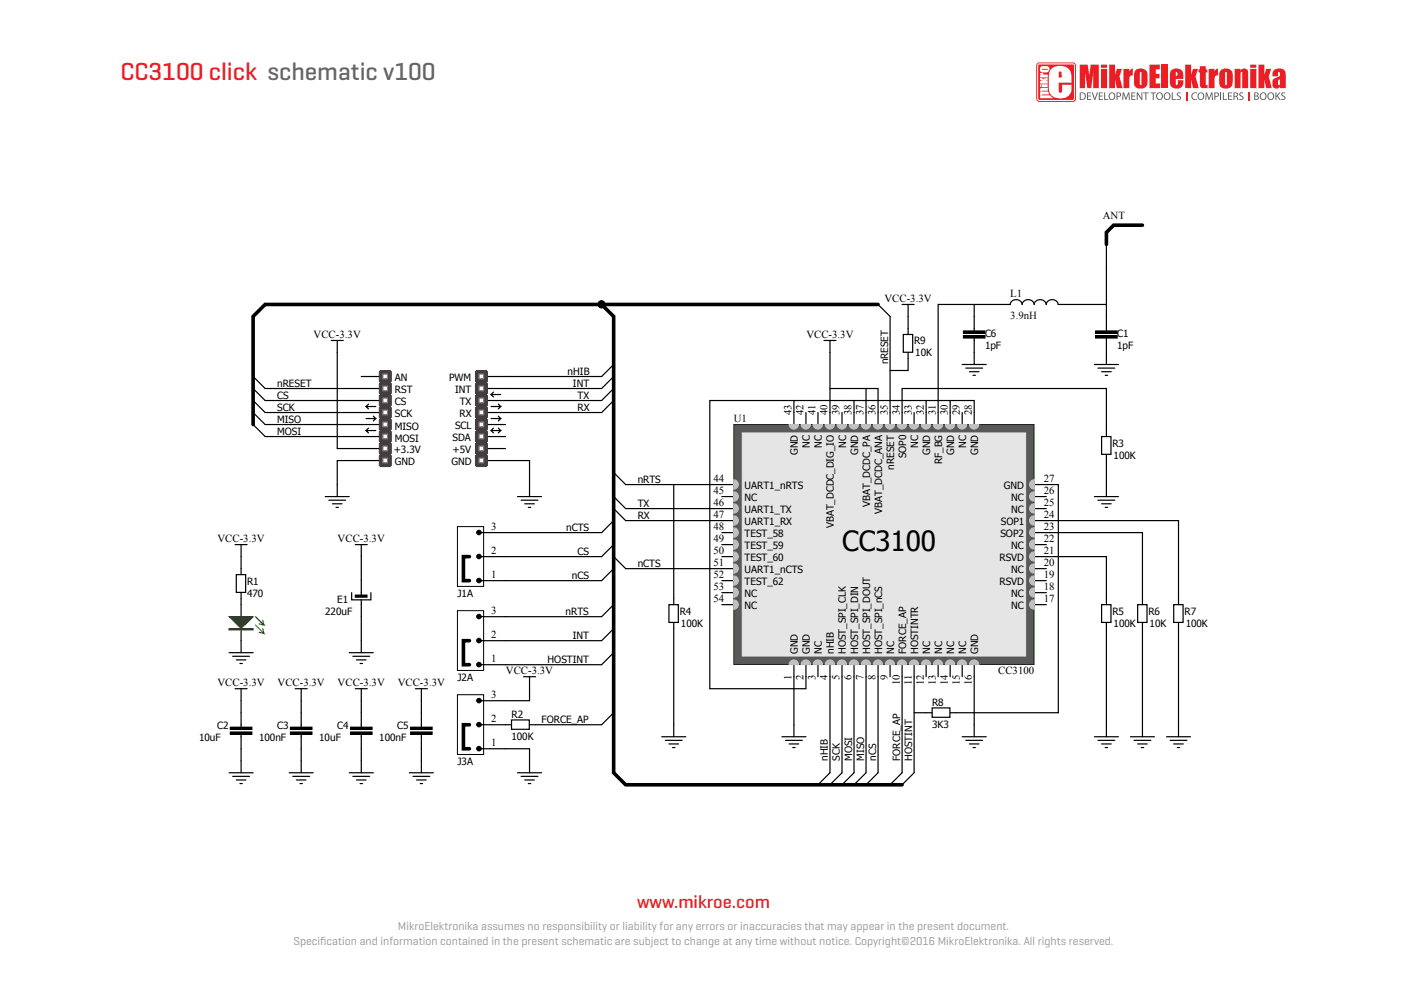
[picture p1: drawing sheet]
<svg xmlns="http://www.w3.org/2000/svg" width="297mm" height="210mm" viewBox="0 0 297 210" stroke-linecap="round" stroke-linejoin="round" font-family="sans-serif">
<!-- layer: Layer 1 -->
<g fill="#ed1d24">
<path d="M218.9 13.4l.5-.2h7a.69 .69 0 0 1 .7 .7v6.9a.69 .69 0 0 1-.7 .7h-7a.69 .69 0 0 1-.7-.7v-6.9z"/>
<path d="M227.9 13.6h1.7l.3 2.4 .3-2.4h1.7v5h-1.1v-3.3l-.5 3.3h-.8l-.4-3.3v3.3h-1.2z"/>
<path d="M234.1 13.6h1.3v2.1l.4-1.2h1l-.5 1.7 .7 2.4h-1.2l-.4-1.8v1.8h-1.3z"/>
<path d="M237.1 14.5h1.3l-.1 .6 .4-.5 .4-.1v1.4l-.5 .1-.2 .3v2.3h-1.3z"/>
<path d="M242.7 13.6h2.1v1h-.8v1h.8v.9h-.8v1.1h.9v1h-2.2z"/>
<path d="M245.2 13.6h1.3v5h-1.3z"/>
<path d="M250.2 13.6h1.2v2.1l.4-1.2h1.1l-.5 1.7 .6 2.4h-1.2l-.4-1.8v1.8h-1.2z"/>
<path d="M253.3 14h1.2v.6h.4v.7h-.4v2.2l.1 .4 .3 .1v.6h-.5a.92 .92 0 0 1-1-.2 .92 .92 0 0 1-.1-1v-2.1h-.3v-.7h.3z"/>
<path d="M255.1 14.5h1.3l-.1 .6 .4-.5 .4-.1v1.4l-.5 .1-.2 .3v2.3h-1.3z"/>
<path d="M260.6 14.5h1.3v.4a.91 .91 0 0 1 1.2-.3 .91 .91 0 0 1 .4 1.2v2.8h-1.3v-3.2l-.1-.2-.2 .2v3.2h-1.3z"/>
<path d="M265.6 13.6h1.3v2.1l.4-1.2h1l-.5 1.7 .7 2.4h-1.2l-.4-1.8v1.8h-1.3z"/>
<path d="M232.4 13.6h1.3v.7h-1.3zM232.4 14.5h1.3v4.1h-1.3z"/>
<path d="M239.7 14.8a1.46 1.46 0 0 1 1.7-.3 1.46 1.46 0 0 1 .8 1.5v1a1.46 1.46 0 0 1-1.1 1.7 1.46 1.46 0 0 1-1.7-1v-2zM240.7 15.2l-.1 2.3 .2 .5 .2-.2v-2.1l-.1-.4z"/>
<path d="M247.4 14.8a1.5 1.5 0 0 1 1.6-.2 1.5 1.5 0 0 1 .8 1.5v.6h-1.6v1.2h.4v-1h1.2a1.45 1.45 0 0 1-1.3 1.8 1.45 1.45 0 0 1-1.6-1.6l.1-1.8zM248.3 15.2l-.1 .8h.3v-.7z"/>
<path d="M257.7 14.8a1.46 1.46 0 0 1 1.7-.3 1.46 1.46 0 0 1 .8 1.5v1a1.46 1.46 0 0 1-1.1 1.7 1.46 1.46 0 0 1-1.7-1v-2zM258.7 15.2l-.1 2.3 .2 .5 .2-.2v-2.1l-.1-.4z"/>
<path d="M263.9 13.6h1.3v.7h-1.3zM263.9 14.5h1.3v4.1h-1.3z"/>
<path d="M269 14.8a1.44 1.44 0 0 1 1.5-.3 1.44 1.44 0 0 1 .9 1.2v2.9h-1.2v-.3a.91 .91 0 0 1-1.2 .3 .91 .91 0 0 1-.4-1.2v-.3a2.24 2.24 0 0 1 1.5-1.1l.1-.6-.2-.2-.2 .1v.8h-1.2v-.8zM270 16.8a.86 .86 0 0 0 0 1.2l.2-.2v-1.1z"/>
</g>
<g fill="#fff">
<path d="M219.2 13.4l-.3 .5 .1 7.2 .4 .2 7.3-.1 .2-.4v-7.2l-.5-.2zM219.3 13.6h7.1l.3 .1v7.1l-.1 .2-7.2 .1-.2-.2v-7z"/>
<path d="M219.6 17.8v.6h.2v-.6zM219.5 15.4l.3 .4h-.2v.5h1.6v-.6h-.9l-.1-.3zM220 17.8v.6h1.2v-.6zM219.6 16.4v.5l.5 .2h-.5v.6h1.6v-.6h-.6l.6-.2v-.5l-.9 .2zM219.7 18.6l-.2 .4 .2 .4-.2 .3 .2 .4h-.1v.6h2.8l-.8-.6h-1.7v-.2h1.6l-.2-.6-1.4-.1 1.3-.1v-.5zM219.7 14.1a.74 .74 0 0 0-.1 .9 .74 .74 0 0 0 .9 .3l.8-.1a.74 .74 0 0 0-.2-1.2zM219.9 14.6h1.3l-1.1 .1z"/>
<path d="M222 14.5a2.77 2.77 0 0 1 4 .6l.2 1v1.4h-2.7v1.6l.1 .5a.53 .53 0 0 0 .6-.3 .53 .53 0 0 0 0-.5v-.9h2a2.31 2.31 0 0 1-3 2.8 2.06 2.06 0 0 1-1.8-2.5l.1-2.7zM223.5 15.2v1.2h.6l-.1-1.2-.2-.1z"/>
</g>
<g fill="#ed1d24">
<path d="M250.3 19.5h.4v1.7h-.4z"/>
<path d="M263.4 19.5h.4v1.7h-.4z"/>
</g>
<g fill="#58595b">
<path d="M229.5 19.5h.8v.2h-.6v.5h.6v.1h-.6v.6h.7v.2h-.9z"/>
<path d="M230.5 19.5h.2l.4 1.4 .4-1.4h.3l-.6 1.6h-.2z"/>
<path d="M231.9 19.5h.9v.2h-.7v.5h.6v.1h-.6v.6h.7v.2h-.9z"/>
<path d="M233.1 19.5h.2v1.4h.7v.2h-.9z"/>
<path d="M237 19.5h.3l.4 1.3 .4-1.3h.3l.1 1.6h-.2l-.1-1.4-.5 1.4h-.1l-.4-1.4-.1 1.4h-.2z"/>
<path d="M238.8 19.5h.9v.2h-.7v.5h.6v.1h-.6v.6h.7v.2h-.9z"/>
<path d="M240 19.5h.2l.8 1.3-.1-1.3h.2v1.6h-.2l-.8-1.3v1.3h-.1z"/>
<path d="M241.3 19.5h1.2v.2h-.5v1.4h-.2v-1.4h-.5z"/>
<path d="M242.9 19.5h1.1v.2h-.5v1.4h-.2v-1.4h-.4z"/>
<path d="M247.3 19.5h.2v1.4h.7v.2h-.9z"/>
<path d="M248.5 19.7l.4-.2 .3 .1v.1l-.6 .1v.2l.3 .2a.46 .46 0 0 1 .4 .4 .46 .46 0 0 1-.2 .4h-.7v-.2l.4 .1 .3-.1v-.3l-.3-.1a.45 .45 0 0 1-.3-.7z"/>
<path d="M251.7 19.7l.6-.2 .4 .1-.1 .1a.64 .64 0 0 0-.9 .6 .64 .64 0 0 0 .9 .6l.1 .1a.82 .82 0 0 1-1.1-.2 .82 .82 0 0 1 .1-1.1z"/>
<path d="M254.5 19.5h.3l.4 1.3 .5-1.3h.2l.1 1.6h-.2v-1.4l-.5 1.4h-.2l-.4-1.4-.1 1.4h-.2z"/>
<path d="M257.6 19.5h.2v1.6h-.2z"/>
<path d="M258.1 19.5h.2v1.4h.7v.2h-.9z"/>
<path d="M259.2 19.5h.9v.2h-.7v.5h.6v.1h-.6v.6h.7v.2h-.9z"/>
<path d="M261.6 19.7l.5-.2 .3 .1v.1l-.6 .1v.2l.3 .2a.46 .46 0 0 1 .4 .4 .46 .46 0 0 1-.2 .4h-.7v-.2l.4 .1 .3-.1v-.3l-.3-.1a.45 .45 0 0 1-.4-.7z"/>
<path d="M269.2 19.5h.2v.8l.6-.8h.3l-.6 .7 .6 .9h-.2l-.5-.8-.2 .2v.6h-.2z"/>
<path d="M270.5 19.7l.4-.2 .4 .1-.1 .1-.5 .1v.2l.3 .2a.46 .46 0 0 1 .3 .4 .46 .46 0 0 1-.2 .4h-.7l.1-.2 .3 .1 .3-.1v-.3l-.2-.1a.45 .45 0 0 1-.4-.7z"/>
<path d="M227.9 19.5a.88 .88 0 0 1 1.3 .8 .88 .88 0 0 1-1.3 .8zM228.1 19.7v1.2a.66 .66 0 0 0 .9-.6 .66 .66 0 0 0-.9-.6z"/>
<path d="M234 20.3a.76 .76 0 0 1 1.5 0 .76 .76 0 0 1-1.5 0zM234.3 19.9a.58 .58 0 0 0 0 .8 .58 .58 0 0 0 .8 .1 .58 .58 0 0 0 .1-.9 .58 .58 0 0 0-.9 0z"/>
<path d="M235.7 19.5a.58 .58 0 0 1 .7 .1 .58 .58 0 0 1 .1 .7l-.6 .2v.6h-.2zM235.9 19.7v.6h.4a.32 .32 0 0 0 .2-.3 .32 .32 0 0 0-.2-.3z"/>
<path d="M244 20.3a.76 .76 0 0 1 1.5 0 .76 .76 0 0 1-1.5 0zM244.4 19.9a.58 .58 0 0 0-.1 .8 .58 .58 0 0 0 .8 .1 .58 .58 0 0 0 .1-.9 .58 .58 0 0 0-.8 0z"/>
<path d="M245.6 20.3a.76 .76 0 0 1 1.5 0 .76 .76 0 0 1-1.5 0zM246 19.9a.58 .58 0 0 0-.1 .8 .58 .58 0 0 0 .8 .1 .58 .58 0 0 0 .1-.9 .58 .58 0 0 0-.8 0z"/>
<path d="M252.7 20.3a.8 .8 0 0 1 1.6 0 .8 .8 0 0 1-1.6 0zM253.1 19.9a.58 .58 0 0 0-.1 .8 .58 .58 0 0 0 .9 .1 .58 .58 0 0 0 0-.9 .58 .58 0 0 0-.8 0z"/>
<path d="M256.3 19.5a.58 .58 0 0 1 .8 .1 .58 .58 0 0 1 .1 .7l-.7 .2v.6h-.2zM256.5 19.7v.6h.4a.32 .32 0 0 0 .2-.3 .32 .32 0 0 0-.2-.3z"/>
<path d="M260.4 19.5a.55 .55 0 0 1 .7 0 .55 .55 0 0 1 .1 .7l-.2 .1 .4 .8h-.2l-.2-.6-.2-.1h-.2v.7h-.2zM260.6 19.7v.6l.5-.2v-.3z"/>
<path d="M264.8 19.5a.52 .52 0 0 1 .6 0 .52 .52 0 0 1 .2 .7h-.2a.47 .47 0 0 1 .3 .7 .47 .47 0 0 1-.6 .2h-.3zM265 19.7v.5l.4-.1v-.3zM265 20.3v.6l.5-.1v-.3z"/>
<path d="M265.9 20.3a.76 .76 0 0 1 1.5 0 .76 .76 0 0 1-1.5 0zM266.3 19.9a.58 .58 0 0 0-.1 .8 .58 .58 0 0 0 .8 .1 .58 .58 0 0 0 .1-.9 .58 .58 0 0 0-.8 0z"/>
<path d="M267.5 20.3a.76 .76 0 0 1 1.5 0 .76 .76 0 0 1-1.5 0zM267.9 19.9a.58 .58 0 0 0-.1 .8 .58 .58 0 0 0 .8 .1 .58 .58 0 0 0 .1-.9 .58 .58 0 0 0-.8 0z"/>
</g>
<path d="M167.6 140.3v2.5M170.1 140.3v2.5M172.7 140.3v2.5M175.2 140.3v2.5M177.7 140.3v2.5M180.3 140.3v2.5M182.8 140.3v2.5M185.3 140.3v2.5M187.9 140.3v2.5M190.4 140.3v2.5M193 140.3v2.5M195.5 140.3v2.5" fill="none" stroke="#000" stroke-width=".25"/>
<path d="M154.9 89.6h63.4v50.6h-63.4z" fill="#595959" stroke="#183e00" stroke-width=".21"/>
<g fill="none" stroke="#000" stroke-width=".25">
<path d="M76.3 79.5h3.8M102.9 79.5h3.8M76.3 82h3.8M76.3 84.5h3.8M76.3 87.1h3.8M76.3 89.6h3.8M76.3 92.1h3.8M76.3 94.7h3.8M76.3 97.2h3.8M102.9 82h3.8M102.9 84.5h3.8M102.9 87.1h3.8"/>
<path d="M102.9 89.6h3.8M102.9 92.1h3.8M102.9 94.7h3.8M102.9 97.2h3.8M167.6 87.1v2.5M170.1 87.1v2.5M172.7 87.1v2.5M175.2 87.1v2.5M177.7 87.1v2.5M180.3 87.1v2.5M182.8 87.1v2.5M185.3 87.1v2.5"/>
<path d="M187.9 87.1v2.5M190.4 87.1v2.5M193 87.1v2.5M195.5 87.1v2.5M198 87.1v2.5M200.6 87.1v2.5M203.1 87.1v2.5M205.6 87.1v2.5M152.4 117.5h2.5M152.4 114.9h2.5M152.4 112.4h2.5M152.4 109.9h2.5"/>
<path d="M152.4 107.3h2.5M152.4 104.8h2.5M152.4 102.3h2.5M218.3 117.5h2.6M218.3 114.9h2.6M218.3 112.4h2.6M218.3 109.9h2.6M218.3 107.3h2.6M218.3 104.8h2.6M218.3 102.3h2.6M152.4 127.6h2.5M152.4 125.1h2.5"/>
<path d="M152.4 122.5h2.5M152.4 120h2.5M218.3 127.6h2.6M218.3 125.1h2.6M218.3 122.5h2.6M218.3 120h2.6M198 140.3v2.5M200.6 140.3v2.5M203.1 140.3v2.5M205.6 140.3v2.5"/>
</g>
<path d="M156.7 91.4h59.8v47.1h-59.8z" fill="#e5e5e5" stroke="#e5e5e5" stroke-width=".21"/>
<g fill="#c0c0c0" stroke="#c0c0c0" stroke-width=".21">
<path d="M166.9 139.5l-.3 .8h2a.99 .99 0 0 0-.6-.9 .99 .99 0 0 0-1.1 .1zM167.6 140.3h1z" fill-rule="evenodd"/>
<path d="M169.4 139.5l-.3 .8h2a.99 .99 0 0 0-.6-.9 .99 .99 0 0 0-1.1 .1zM170.1 140.3h1z" fill-rule="evenodd"/>
<path d="M172 139.5l-.4 .8h2a.99 .99 0 0 0-.6-.9 .99 .99 0 0 0-1 .1zM172.6 140.3h1z" fill-rule="evenodd"/>
<path d="M174.5 139.5l-.3 .8h2a.99 .99 0 0 0-.6-.9 .99 .99 0 0 0-1.1 .1zM175.2 140.3h1z" fill-rule="evenodd"/>
<path d="M177 139.5l-.3 .8h2a.99 .99 0 0 0-.6-.9 .99 .99 0 0 0-1.1 .1zM177.7 140.3h1z" fill-rule="evenodd"/>
<path d="M179.6 139.5l-.3 .8h1.9a.99 .99 0 0 0-.6-.9 .99 .99 0 0 0-1 .1zM180.2 140.3h1z" fill-rule="evenodd"/>
<path d="M182.1 139.5l-.3 .8h2a.99 .99 0 0 0-.6-.9 .99 .99 0 0 0-1.1 .1zM182.8 140.3h1z" fill-rule="evenodd"/>
<path d="M184.6 139.5l-.3 .8h2a.99 .99 0 0 0-.6-.9 .99 .99 0 0 0-1.1 .1zM185.3 140.3h1z" fill-rule="evenodd"/>
<path d="M187.2 139.5l-.3 .8h1.9a.99 .99 0 0 0-.5-.9 .99 .99 0 0 0-1.1 .1zM187.9 140.3h.9z" fill-rule="evenodd"/>
<path d="M189.7 139.5l-.3 .8h2a.99 .99 0 0 0-.6-.9 .99 .99 0 0 0-1.1 .1zM190.4 140.3h1z" fill-rule="evenodd"/>
<path d="M192.2 139.5l-.3 .8h2a.99 .99 0 0 0-.6-.9 .99 .99 0 0 0-1.1 .1zM192.9 140.3h1z" fill-rule="evenodd"/>
<path d="M194.8 139.5l-.3 .8h2a.99 .99 0 0 0-.6-.9 .99 .99 0 0 0-1.1 .1zM195.5 140.3h1z" fill-rule="evenodd"/>
<path d="M197.3 139.5l-.3 .8h2a.99 .99 0 0 0-.6-.9 .99 .99 0 0 0-1.1 .1zM198 140.3h1z" fill-rule="evenodd"/>
<path d="M199.9 139.5l-.3 .8h1.9a.99 .99 0 0 0-.6-.9 .99 .99 0 0 0-1 .1zM200.5 140.3h1z" fill-rule="evenodd"/>
<path d="M202.4 139.5l-.3 .8h2a.99 .99 0 0 0-.6-.9 .99 .99 0 0 0-1.1 .1zM203.1 140.3h1z" fill-rule="evenodd"/>
<path d="M204.9 139.5l-.3 .8h2a.99 .99 0 0 0-.6-.9 .99 .99 0 0 0-1.1 .1zM205.6 140.3h1z" fill-rule="evenodd"/>
<path d="M217.6 126.9a.99 .99 0 0 0-.2 1.1 .99 .99 0 0 0 .9 .6v-2zM218.3 126.6v1z" fill-rule="evenodd"/>
<path d="M217.6 124.3a.99 .99 0 0 0-.2 1.1 .99 .99 0 0 0 .9 .6v-1.9zM218.3 124.1v1z" fill-rule="evenodd"/>
<path d="M184.3 89.6a.99 .99 0 0 0 1 1 .99 .99 0 0 0 1-1zM184.3 89.6h1z" fill-rule="evenodd"/>
<path d="M186.9 89.6a.99 .99 0 0 0 1 1 .99 .99 0 0 0 .9-1zM186.9 89.6h1z" fill-rule="evenodd"/>
<path d="M189.4 89.6a.99 .99 0 0 0 1 1 .99 .99 0 0 0 1-1zM189.4 89.6h1z" fill-rule="evenodd"/>
<path d="M191.9 89.6a.99 .99 0 0 0 1 1 .99 .99 0 0 0 1-1zM191.9 89.6h1z" fill-rule="evenodd"/>
<path d="M194.5 89.6a.99 .99 0 0 0 1 1 .99 .99 0 0 0 1-1zM194.5 89.6h1z" fill-rule="evenodd"/>
<path d="M197 89.6a.99 .99 0 0 0 1 1 .99 .99 0 0 0 1-1zM197 89.6h1z" fill-rule="evenodd"/>
<path d="M199.6 89.6a.99 .99 0 0 0 .9 1 .99 .99 0 0 0 1-1zM199.6 89.6h.9z" fill-rule="evenodd"/>
<path d="M202.1 89.6a.99 .99 0 0 0 1 1 .99 .99 0 0 0 1-1zM202.1 89.6h1z" fill-rule="evenodd"/>
<path d="M204.6 89.6a.99 .99 0 0 0 1 1 .99 .99 0 0 0 1-1zM204.6 89.6h1z" fill-rule="evenodd"/>
<path d="M217.6 101.5a.99 .99 0 0 0-.2 1.1 .99 .99 0 0 0 .9 .6v-1.9zM218.3 101.3v.9z" fill-rule="evenodd"/>
<path d="M217.6 104.1a.99 .99 0 0 0-.2 1.1 .99 .99 0 0 0 .9 .6v-2zM218.3 103.8v1z" fill-rule="evenodd"/>
<path d="M217.6 106.6a.99 .99 0 0 0-.2 1.1 .99 .99 0 0 0 .9 .6v-2zM218.3 106.3v1z" fill-rule="evenodd"/>
<path d="M217.6 109.1a.99 .99 0 0 0-.2 1.1 .99 .99 0 0 0 .9 .6v-1.9zM218.3 108.9v1z" fill-rule="evenodd"/>
<path d="M217.6 111.7a.99 .99 0 0 0-.2 1.1 .99 .99 0 0 0 .9 .6v-2zM218.3 111.4v1z" fill-rule="evenodd"/>
<path d="M217.6 114.2a.99 .99 0 0 0-.2 1.1 .99 .99 0 0 0 .9 .6v-2zM218.3 113.9v1z" fill-rule="evenodd"/>
<path d="M217.6 116.7a.99 .99 0 0 0-.2 1.1 .99 .99 0 0 0 .9 .6v-1.9zM218.3 116.5v1z" fill-rule="evenodd"/>
<path d="M217.6 119.3a.99 .99 0 0 0-.2 1.1 .99 .99 0 0 0 .9 .6v-2zM218.3 119v1z" fill-rule="evenodd"/>
<path d="M217.6 121.8a.99 .99 0 0 0-.2 1.1 .99 .99 0 0 0 .9 .6v-2zM218.3 121.5v1z" fill-rule="evenodd"/>
<path d="M174.2 89.6a.99 .99 0 0 0 1 1 .99 .99 0 0 0 1-1zM174.2 89.6h1z" fill-rule="evenodd"/>
<path d="M176.7 89.6a.99 .99 0 0 0 1 1 .99 .99 0 0 0 1-1zM176.7 89.6h1z" fill-rule="evenodd"/>
<path d="M179.3 89.6a.99 .99 0 0 0 .9 1 .99 .99 0 0 0 1-1zM179.3 89.6h.9z" fill-rule="evenodd"/>
<path d="M181.8 89.6a.99 .99 0 0 0 1 1 .99 .99 0 0 0 1-1zM181.8 89.6h1z" fill-rule="evenodd"/>
<path d="M171.6 89.6a.99 .99 0 0 0 1 1 .99 .99 0 0 0 1-1zM171.6 89.6h1z" fill-rule="evenodd"/>
<path d="M169.1 89.6a.99 .99 0 0 0 1 1 .99 .99 0 0 0 1-1zM169.1 89.6h1z" fill-rule="evenodd"/>
<path d="M166.6 89.6a.99 .99 0 0 0 1 1 .99 .99 0 0 0 1-1zM166.6 89.6h1z" fill-rule="evenodd"/>
<path d="M154.9 101.3v1.9a.99 .99 0 0 0 1-1 .99 .99 0 0 0-1-.9zM154.9 102.2v1z" fill-rule="evenodd"/>
<path d="M154.9 103.8v2a.99 .99 0 0 0 1-1 .99 .99 0 0 0-1-1zM154.9 104.8v1z" fill-rule="evenodd"/>
<path d="M154.9 126.6v2a.99 .99 0 0 0 1-1 .99 .99 0 0 0-1-1zM154.9 127.6v1z" fill-rule="evenodd"/>
<path d="M154.9 124.1v1.9a.99 .99 0 0 0 1-.9 .99 .99 0 0 0-1-1zM154.9 125.1v.9z" fill-rule="evenodd"/>
<path d="M154.9 121.5v2a.99 .99 0 0 0 1-1 .99 .99 0 0 0-1-1zM154.9 122.5v1z" fill-rule="evenodd"/>
<path d="M154.9 119v2a.99 .99 0 0 0 1-1 .99 .99 0 0 0-1-1zM154.9 120v1z" fill-rule="evenodd"/>
<path d="M154.9 116.5v1.9a.99 .99 0 0 0 1-.9 .99 .99 0 0 0-1-1zM154.9 117.5v.9z" fill-rule="evenodd"/>
<path d="M154.9 113.9v2a.99 .99 0 0 0 1-1 .99 .99 0 0 0-1-1zM154.9 114.9v1z" fill-rule="evenodd"/>
<path d="M154.9 111.4v2a.99 .99 0 0 0 1-1 .99 .99 0 0 0-1-1zM154.9 112.4v1z" fill-rule="evenodd"/>
<path d="M154.9 108.9v1.9a.99 .99 0 0 0 1-.9 .99 .99 0 0 0-1-1zM154.9 109.9v.9z" fill-rule="evenodd"/>
<path d="M154.9 106.3v2a.99 .99 0 0 0 1-1 .99 .99 0 0 0-1-1zM154.9 107.3v1z" fill-rule="evenodd"/>
</g>
<path d="M80.1 78.4l.2-.2h2l.3 .2v2.1l-.3 .2h-2l-.2-.2z" fill-rule="evenodd" fill="#443c3e"/>
<path d="M80.1 78.4l.2-.2h2l.3 .2v2.1l-.3 .2h-2l-.2-.2z" fill="none" stroke="#443c3e" stroke-width=".21"/>
<path d="M80.1 81l.2-.3h2l.3 .3v2l-.3 .3h-2l-.2-.3z" fill-rule="evenodd" fill="#443c3e"/>
<path d="M80.1 81l.2-.3h2l.3 .3v2l-.3 .3h-2l-.2-.3z" fill="none" stroke="#443c3e" stroke-width=".21"/>
<g fill="#fff" stroke="#808080" stroke-width=".25">
<path d="M80.8 79h1v.9h-1z"/>
<path d="M80.8 81.5h1v1h-1z"/>
</g>
<path d="M80.3 83.3h2l.3 .2v2l-.3 .3h-2l-.2-.3v-2z" fill-rule="evenodd" fill="#443c3e"/>
<path d="M80.3 83.3h2l.3 .2v2l-.3 .3h-2l-.2-.3v-2z" fill="none" stroke="#443c3e" stroke-width=".21"/>
<path d="M80.3 85.8h2l.3 .3v2l-.3 .2h-2l-.2-.2v-2z" fill-rule="evenodd" fill="#443c3e"/>
<path d="M80.1 86.1l.2-.3h2l.3 .3v2l-.3 .2h-2l-.2-.2z" fill="none" stroke="#443c3e" stroke-width=".21"/>
<g fill="#fff" stroke="#808080" stroke-width=".25">
<path d="M80.8 84h1v1h-1z"/>
<path d="M80.8 86.6h1v.9h-1z"/>
</g>
<path d="M80.3 88.3h2l.3 .3v2l-.3 .3h-2l-.2-.3v-2z" fill-rule="evenodd" fill="#443c3e"/>
<path d="M80.1 88.6l.2-.3h2l.3 .3v2l-.3 .3h-2l-.2-.3z" fill="none" stroke="#443c3e" stroke-width=".21"/>
<path d="M80.1 91.1l.2-.2h2l.3 .2v2l-.3 .3h-2l-.2-.3z" fill-rule="evenodd" fill="#443c3e"/>
<path d="M80.1 91.1l.2-.2h2l.3 .2v2l-.3 .3h-2l-.2-.3z" fill="none" stroke="#443c3e" stroke-width=".21"/>
<g fill="#fff" stroke="#808080" stroke-width=".25">
<path d="M80.8 89.1h1v1h-1z"/>
<path d="M80.8 91.6h1v1h-1z"/>
</g>
<path d="M80.3 93.4h2l.3 .3v2l-.3 .2h-2l-.2-.2v-2z" fill-rule="evenodd" fill="#443c3e"/>
<path d="M80.3 93.4h2l.3 .3v2l-.3 .2h-2l-.2-.2v-2z" fill="none" stroke="#443c3e" stroke-width=".21"/>
<path d="M80.3 95.9h2l.3 .3v2l-.3 .3h-2l-.2-.3v-2z" fill-rule="evenodd" fill="#443c3e"/>
<path d="M80.1 96.2l.2-.3h2l.3 .3v2l-.3 .3h-2l-.2-.3z" fill="none" stroke="#443c3e" stroke-width=".21"/>
<g fill="#fff" stroke="#808080" stroke-width=".25">
<path d="M80.8 94.2h1v.9h-1z"/>
<path d="M80.8 96.7h1v1h-1z"/>
</g>
<path d="M100.4 78.4l.2-.2h2l.3 .2v2.1l-.3 .2h-2l-.2-.2z" fill-rule="evenodd" fill="#443c3e"/>
<path d="M100.4 78.4l.2-.2h2l.3 .2v2.1l-.3 .2h-2l-.2-.2z" fill="none" stroke="#443c3e" stroke-width=".21"/>
<path d="M100.4 81l.2-.3h2l.3 .3v2l-.3 .3h-2l-.2-.3z" fill-rule="evenodd" fill="#443c3e"/>
<path d="M100.4 81l.2-.3h2l.3 .3v2l-.3 .3h-2l-.2-.3z" fill="none" stroke="#443c3e" stroke-width=".21"/>
<g fill="#fff" stroke="#808080" stroke-width=".25">
<path d="M101.1 79h1v.9h-1z"/>
<path d="M101.1 81.5h1v1h-1z"/>
</g>
<path d="M100.6 83.3h2l.3 .2v2l-.3 .3h-2l-.2-.3v-2z" fill-rule="evenodd" fill="#443c3e"/>
<path d="M100.6 83.3h2l.3 .2v2l-.3 .3h-2l-.2-.3v-2z" fill="none" stroke="#443c3e" stroke-width=".21"/>
<path d="M100.6 85.8h2l.3 .3v2l-.3 .2h-2l-.2-.2v-2z" fill-rule="evenodd" fill="#443c3e"/>
<path d="M100.4 86.1l.2-.3h2l.3 .3v2l-.3 .2h-2l-.2-.2z" fill="none" stroke="#443c3e" stroke-width=".21"/>
<g fill="#fff" stroke="#808080" stroke-width=".25">
<path d="M101.1 84h1v1h-1z"/>
<path d="M101.1 86.6h1v.9h-1z"/>
</g>
<path d="M100.6 88.3h2l.3 .3v2l-.3 .3h-2l-.2-.3v-2z" fill-rule="evenodd" fill="#443c3e"/>
<path d="M100.4 88.6l.2-.3h2l.3 .3v2l-.3 .3h-2l-.2-.3z" fill="none" stroke="#443c3e" stroke-width=".21"/>
<path d="M100.4 91.1l.2-.2h2l.3 .2v2l-.3 .3h-2l-.2-.3z" fill-rule="evenodd" fill="#443c3e"/>
<path d="M100.4 91.1l.2-.2h2l.3 .2v2l-.3 .3h-2l-.2-.3z" fill="none" stroke="#443c3e" stroke-width=".21"/>
<g fill="#fff" stroke="#808080" stroke-width=".25">
<path d="M101.1 89.1h1v1h-1z"/>
<path d="M101.1 91.6h1v1h-1z"/>
</g>
<path d="M100.6 93.4h2l.3 .3v2l-.3 .2h-2l-.2-.2v-2z" fill-rule="evenodd" fill="#443c3e"/>
<path d="M100.6 93.4h2l.3 .3v2l-.3 .2h-2l-.2-.2v-2z" fill="none" stroke="#443c3e" stroke-width=".21"/>
<path d="M100.6 95.9h2l.3 .3v2l-.3 .3h-2l-.2-.3v-2z" fill-rule="evenodd" fill="#443c3e"/>
<path d="M100.4 96.2l.2-.3h2l.3 .3v2l-.3 .3h-2l-.2-.3z" fill="none" stroke="#443c3e" stroke-width=".21"/>
<g fill="#fff" stroke="#808080" stroke-width=".25">
<path d="M101.1 94.2h1v.9h-1z"/>
<path d="M101.1 96.7h1v1h-1z"/>
</g>
<g fill="none" stroke="#000" stroke-width=".25">
<path d="M53.4 79.5l2.6 2.5h20.3M69.9 71.9h2.6M71.2 71.9v22.8h5.1M129.5 79.5l-2.5 2.5h-20.3M129.5 76.9l-2.5 2.6M173.9 71.9h2.6M175.2 71.9v10.1M185.3 64.3l2.6 2.5v20.3M53.4 82l2.6 2.5h20.3M53.4 84.5l2.6 2.6h20.3M53.4 89.6l2.6 2.5h20.3M53.4 87.1l2.6 2.5h20.3"/>
<path d="M76.3 97.2h-5.1v7.6M77.3 88.3h2l-.5 .5M77.8 90.4l-.5 .5M77.8 85.3l-.5 .5M78.8 87.8l.5 .5M79.3 90.9h-2l.5 .5M79.3 85.8h-2l.5 .5M103.7 85.8h2l-.5 .5M103.7 88.3h2l-.5 .5M103.7 90.9h2l-.5 .5M103.7 90.9l.5 .5M104.2 90.4l-.5 .5"/>
<path d="M104.2 82.8l-.5 .5M105.2 85.3l.5 .5M105.2 87.8l.5 .5M105.2 90.4l.5 .5M105.7 83.3h-2l.5 .5M106.7 97.2h5.1v7.6M129.5 99.7l2.6 2.6h20.3M129.5 82l-2.5 2.5h-20.3M129.5 84.5l-2.5 2.6h-20.3M167.6 84.5h-17.8v60.9h20.3v-2.6M167.6 87.1v-2.6h12.7v2.6M175.2 87.1v-5.1h10.1v5.1"/>
<path d="M180.3 84.5h15.2v2.6M182.8 82v5.1M195.5 84.5h5.1v2.6M200.6 84.5h5v2.6M68.7 104.8h5M69.4 105.6h3.6M70.2 106.3h2M70.9 107.1h.5M109.2 104.8h5.1M110 105.6h3.6M110.8 106.3h2M111.5 107.1h.5"/>
<path d="M129.5 107.3l2.6 2.6h20.3M129.5 104.8l2.6 2.5h20.3M129.5 117.5l2.6 2.5h20.3M220.9 102.3h2.5v48.1h-17.8M50.9 127.6v2.6M50.9 132.7v2.5M165.1 155.5h5M165.8 156.3h3.6M166.6 157h2M167.3 157.8h.5M167.6 142.8v12.7M175.2 142.8v20.3l-2.5 2.5"/>
<path d="M177.7 142.8v20.3l-2.5 2.5M180.3 142.8v20.3l-2.6 2.5M182.8 142.8v20.3l-2.5 2.5M185.3 142.8v20.3l-2.5 2.5M190.4 142.8v20.3l-2.5 2.5M193 142.8v20.3l-2.6 2.5M203.1 155.5h5.1M203.9 156.3h3.5M204.6 157h2.1M205.4 157.8h.5M205.6 153v2.5"/>
</g>
<path d="M127 64.3h58.3M53.4 89.6v-22.8l2.6-2.5h71l2.5 2.5v96.3l2.6 2.5h58.3" fill="none" stroke="#000" stroke-width=".76"/>
<circle cx="127" cy="64.2" r=".74" fill="#000" stroke="#000" stroke-width=".21"/>
<path d="M48.4 132.7h5v.2h-5z" fill-rule="evenodd" fill="#00bf00" stroke="#00bf00" stroke-width=".25"/>
<path d="M48.4 130.2h5l-2.5 2.5z" fill="#00bf00"/>
<path d="M48.4 130.2h5l-2.5 2.5zM53.9 131.9l1.8 1.8-1-.3M53.9 130.2l1.8 1.7-1-.2M55.5 132.7l.2 1M55.5 130.9l.2 1" fill="none" stroke="#00bf00" stroke-width=".25"/>
<g fill="none" stroke="#000" stroke-width=".25">
<path d="M233.5 51.6v12.7M106.7 79.5h20.3M190.4 64.3h2.6M190.7 70.6h2v3.7h-2zM191.7 74.4v3.8h-3.8M191.7 64.3v6.3M203.1 76.9h5.1M203.9 77.7h3.5M204.6 78.4h2.1M205.4 79.2h.5M205.6 64.3v5.5M205.6 71.4v5.5"/>
<path d="M215.7 64.3a1.27 1.27 0 0 0-1.2-1.1 1.27 1.27 0 0 0-1.2 1.1h-15.3v22.8M218.3 64.3a1.27 1.27 0 0 0-1.3-1.1 1.27 1.27 0 0 0-1.2 1.1M220.8 64.3a1.27 1.27 0 0 0-1.2-1.1 1.27 1.27 0 0 0-1.3 1.1M223.3 64.3a1.27 1.27 0 0 0-1.2-1.1 1.27 1.27 0 0 0-1.2 1.1M223.4 64.3h10.1v5.5M231 76.9h5.1M231.8 77.7h3.5M232.5 78.4h2.1M233.3 79.2h.5M233.5 71.4v5.5M190.4 87.1v-5.1h43.1v10.1M232.5 92.1h2v3.8h-2z"/>
<path d="M233.5 95.9v8.9M49.6 114.9h2.6M50.9 114.9v6.4M75 114.9h2.5M76.3 114.9v10.9M129.5 114.9l-2.5 2.6h-25.4M129.5 109.9l-2.5 2.5h-25.4M142.2 102.3v25.3M220.9 112.4h20.3v15.2M220.9 109.9h27.9v17.7M220.9 117.5h12.6v10.1M231 104.8h5.1"/>
<path d="M231.8 105.6h3.5M232.5 106.3h2.1M233.3 107.1h.5M48.4 137.8h5M49.1 138.5h3.6M49.9 121.3h2v3.7h-2zM49.9 139.3h2M50.9 125.1v2.5M50.9 135.2v2.6M73.7 137.8h5.1M74.2 125.1v1.5h4.1v-1.5M74.5 138.5h3.5"/>
<path d="M75.2 139.3h2.1M76.3 126.6v11.2M129.5 120l-2.5 2.5h-25.4M129.5 137.8l-2.5 2.5h-25.4M129.5 132.7l-2.5 2.5h-25.4M129.5 127.6l-2.5 2.6h-25.4M141.2 127.6h2v3.8h-2zM142.2 131.4v24.1M232.5 127.6h2v3.8h-2zM233.5 131.4v24.1M240.1 127.6h2v3.8h-2zM241.2 131.4v24.1"/>
<path d="M247.8 127.6h1.9v3.8h-1.9zM248.8 131.4v24.1M49.6 145.4h2.6M50.6 140h.5M50.9 145.4v8.1M50.9 155v8.1M62.3 145.4h2.5M63.6 145.4v8.1M63.6 155v8.1M75 145.4h2.5M76 140h.5M76.3 145.4v8.1"/>
<path d="M76.3 155v8.1M87.7 145.4h2.5M88.9 145.4v8.1M88.9 155v8.1M101.6 158h10.2v5.1M101.6 153h6.4M108 151.9h3.7v2h-3.7zM110.5 142.8h2.5M111.8 142.8v5.1h-10.2M129.5 150.4l-2.5 2.6h-15.2M139.7 155.5h5.1M140.4 156.3h3.6"/>
<path d="M141.2 157h2M142 157.8h.5M193 150.4h3.8M196.8 149.4h3.7v2h-3.7zM200.6 150.4h5M205.6 142.8v10.2M231 155.5h5.1M231.8 156.3h3.5M232.5 157h2.1M233.3 157.8h.5M238.6 155.5h5.1M239.4 156.3h3.5"/>
<path d="M240.1 157h2.1M240.9 157.8h.5M246.2 155.5h5.1M247 156.3h3.5M247.8 157h2M248.5 157.8h.5M48.4 163.1h5M49.1 163.9h3.6M49.9 164.6h2M50.6 165.4h.5M61 163.1h5.1M61.8 163.9h3.6"/>
<path d="M62.6 164.6h2M63.3 165.4h.5M73.7 163.1h5.1M74.5 163.9h3.5M75.2 164.6h2.1M76 165.4h.5M86.4 163.1h5.1M87.2 163.9h3.5M87.9 164.6h2.1M88.7 165.4h.5M109.2 163.1h5.1M110 163.9h3.6"/>
<path d="M110.8 164.6h2M111.5 165.4h.5"/>
</g>
<path d="M241.2 47.5h-6.1l-1.6 1.6v2.5M99.1 117.5h-1.3v5h1.3M99.1 135.2h-1.3v5.1h1.3M99.1 153h-1.3v5h1.3" fill="none" stroke="#000" stroke-width=".76"/>
<g fill="none" stroke="#000" stroke-width=".21">
<path d="M203.4 69.8h4.5v.5h-4.5zM203.4 70.8h4.5v.6h-4.5zM231.3 69.8h4.5v.5h-4.5zM231.3 70.8h4.5v.6h-4.5zM96.6 111.1h5.5v12.7h-5.5zM96.6 128.9h5.5v12.6h-5.5zM48.6 154.5h4.6v.5h-4.6zM48.6 153.5h4.6v.5h-4.6zM61.3 154.5h4.6v.5h-4.6zM61.3 153.5h4.6v.5h-4.6zM74 154.5h4.5v.5h-4.5zM74 153.5h4.5v.5h-4.5z"/>
<path d="M86.7 154.5h4.5v.5h-4.5zM86.7 153.5h4.5v.5h-4.5zM96.6 146.6h5.5v12.6h-5.5z"/>
</g>
<g fill="#000" stroke="#000" stroke-width=".21">
<path d="M100.7 117.2a.48 .48 0 0 0 .2 .7 .48 .48 0 0 0 .7-.4h-.5h.5a.48 .48 0 0 0-.4-.5 .48 .48 0 0 0-.5 .2zM101.1 117.5h.5z" fill-rule="evenodd"/>
<path d="M100.7 112.1a.48 .48 0 0 0 .2 .7 .48 .48 0 0 0 .7-.4h-.5h.5a.48 .48 0 0 0-.4-.5 .48 .48 0 0 0-.5 .2zM101.1 112.4h.5z" fill-rule="evenodd"/>
<path d="M100.7 122.3a.48 .48 0 0 0 .2 .7 .48 .48 0 0 0 .7-.5h-.5h.5a.48 .48 0 0 0-.4-.4 .48 .48 0 0 0-.5 .2zM101.1 122.5h.5z" fill-rule="evenodd"/>
<path d="M100.7 134.9a.48 .48 0 0 0 .2 .8 .48 .48 0 0 0 .7-.5h-.5h.5a.48 .48 0 0 0-.4-.5 .48 .48 0 0 0-.5 .2zM101.1 135.2h.5z" fill-rule="evenodd"/>
<path d="M100.7 129.9a.48 .48 0 0 0 .2 .7 .48 .48 0 0 0 .7-.5h-.5h.5a.48 .48 0 0 0-.4-.4 .48 .48 0 0 0-.5 .2zM101.1 130.1h.5z" fill-rule="evenodd"/>
<path d="M100.7 140a.48 .48 0 0 0 .2 .7 .48 .48 0 0 0 .7-.4h-.5h.5a.48 .48 0 0 0-.4-.5 .48 .48 0 0 0-.5 .2zM101.1 140.3h.5z" fill-rule="evenodd"/>
<path d="M100.7 157.7a.48 .48 0 0 0 .2 .8 .48 .48 0 0 0 .7-.5h-.5h.5a.48 .48 0 0 0-.4-.5 .48 .48 0 0 0-.5 .2zM101.1 158h.5z" fill-rule="evenodd"/>
<path d="M100.7 152.7a.48 .48 0 0 0 .2 .7 .48 .48 0 0 0 .7-.4l-.5-.1 .5 .1a.48 .48 0 0 0-.4-.5 .48 .48 0 0 0-.5 .2zM101.1 152.9l.5 .1z" fill-rule="evenodd"/>
<path d="M100.7 147.6a.48 .48 0 0 0 .2 .7 .48 .48 0 0 0 .7-.4h-.5h.5a.48 .48 0 0 0-.4-.5 .48 .48 0 0 0-.5 .2zM101.1 147.9h.5z" fill-rule="evenodd"/>
</g>
<path d="M75 125.6h2.5v.4h-2.5z" fill="#000" stroke="#000" stroke-width=".21"/>
<g fill="#000">
<path d="M203.4 69.8h4.5v.5h-4.5z" fill-rule="evenodd"/>
<path d="M203.4 70.8h4.5v.6h-4.5z" fill-rule="evenodd"/>
<path d="M231.3 69.8h4.5v.5h-4.5z" fill-rule="evenodd"/>
<path d="M231.3 70.8h4.5v.6h-4.5z" fill-rule="evenodd"/>
<path d="M48.6 154.5h4.6v.5h-4.6z" fill-rule="evenodd"/>
<path d="M48.6 153.5h4.6v.5h-4.6z" fill-rule="evenodd"/>
<path d="M61.3 154.5h4.6v.5h-4.6z" fill-rule="evenodd"/>
<path d="M61.3 153.5h4.6v.5h-4.6z" fill-rule="evenodd"/>
<path d="M74 154.5h4.5v.5h-4.5z" fill-rule="evenodd"/>
<path d="M74 153.5h4.5v.5h-4.5z" fill-rule="evenodd"/>
<path d="M86.7 154.5h4.5v.5h-4.5z" fill-rule="evenodd"/>
<path d="M86.7 153.5h4.5v.5h-4.5z" fill-rule="evenodd"/>
</g>
<text font-size="5.9" x="177.7" y="116.3">CC3100</text>
<text font-size="5.3" fill="#ed1d24" x="25.4" y="16.9">CC3100 click schematic v100</text>
<text font-size="3.9" fill="#ed1d24" x="134.5" y="191.6">www.mikroe.com</text>
<g font-size="2.5" fill="#939399">
<text x="84" y="196.2">MikroElektronika assumes no responsibility or liability for any errors or inaccuracies that may appear in the present document.</text>
<text x="62" y="199.4">Specif</text>
<text x="67.6" y="199.4">ication and information contained in the present schematic are subject to change at any time without notice. Copyright©2016 MikroElektronika. All rights reserved.</text>
</g>
<g font-size="2.3">
<text x="232.8" y="46.3">ANT</text>
<text x="186.7" y="63.8">VCC-3.3V</text>
<text x="213.3" y="62.7">L1</text>
<text x="66.2" y="71.4">VCC-3.3V</text>
<text x="170.2" y="71.4">VCC-3.3V</text>
<text x="154.9" y="89.1">U1</text>
<text x="167.1" y="87.6" transform="rotate(-90 167.1 87.6)">43</text>
<text x="169.6" y="87.6" transform="rotate(-90 169.6 87.6)">42</text>
<text x="172.2" y="87.6" transform="rotate(-90 172.2 87.6)">41</text>
<text x="174.7" y="87.6" transform="rotate(-90 174.7 87.6)">40</text>
<text x="177.2" y="87.6" transform="rotate(-90 177.2 87.6)">39</text>
<text x="179.8" y="87.6" transform="rotate(-90 179.8 87.6)">38</text>
<text x="182.3" y="87.6" transform="rotate(-90 182.3 87.6)">37</text>
<text x="184.8" y="87.6" transform="rotate(-90 184.8 87.6)">36</text>
<text x="187.4" y="87.6" transform="rotate(-90 187.4 87.6)">35</text>
<text x="189.9" y="87.6" transform="rotate(-90 189.9 87.6)">34</text>
<text x="192.4" y="87.6" transform="rotate(-90 192.4 87.6)">33</text>
<text x="195" y="87.6" transform="rotate(-90 195 87.6)">32</text>
<text x="197.5" y="87.6" transform="rotate(-90 197.5 87.6)">31</text>
<text x="200.1" y="87.6" transform="rotate(-90 200.1 87.6)">30</text>
<text x="202.6" y="87.6" transform="rotate(-90 202.6 87.6)">29</text>
<text x="205.1" y="87.6" transform="rotate(-90 205.1 87.6)">28</text>
<text x="150.6" y="101.8">44</text>
<text x="220.4" y="101.8">27</text>
<text x="150.6" y="104.3">45</text>
<text x="150.6" y="106.8">46</text>
<text x="220.4" y="106.8">25</text>
<text x="220.4" y="104.3">26</text>
<text x="103.7" y="111.9">3</text>
<text x="150.6" y="109.4">47</text>
<text x="150.6" y="111.9">48</text>
<text x="220.4" y="111.9">23</text>
<text x="220.4" y="109.4">24</text>
<text x="45.9" y="114.4">VCC-3.3V</text>
<text x="71.3" y="114.4">VCC-3.3V</text>
<text x="103.7" y="117">2</text>
<text x="150.6" y="114.4">49</text>
<text x="150.6" y="117">50</text>
<text x="150.6" y="119.5">51</text>
<text x="220.4" y="119.5">20</text>
<text x="220.4" y="117">21</text>
<text x="220.4" y="114.4">22</text>
<text x="103.7" y="122">1</text>
<text x="150.6" y="122">52</text>
<text x="150.6" y="124.6">53</text>
<text x="220.4" y="124.6">18</text>
<text x="220.4" y="122">19</text>
<text x="103.7" y="129.6">3</text>
<text x="150.6" y="127.1">54</text>
<text x="220.4" y="127.1">17</text>
<text x="103.7" y="134.7">2</text>
<text x="103.7" y="139.8">1</text>
<text x="106.8" y="142.3">VCC-3.3V</text>
<text x="167.1" y="143.5" transform="rotate(-90 167.1 143.5)">1</text>
<text x="169.6" y="143.5" transform="rotate(-90 169.6 143.5)">2</text>
<text x="172.2" y="143.5" transform="rotate(-90 172.2 143.5)">3</text>
<text x="174.7" y="143.5" transform="rotate(-90 174.7 143.5)">4</text>
<text x="177.2" y="143.5" transform="rotate(-90 177.2 143.5)">5</text>
<text x="179.8" y="143.5" transform="rotate(-90 179.8 143.5)">6</text>
<text x="182.3" y="143.5" transform="rotate(-90 182.3 143.5)">7</text>
<text x="184.8" y="143.5" transform="rotate(-90 184.8 143.5)">8</text>
<text x="187.4" y="143.5" transform="rotate(-90 187.4 143.5)">9</text>
<text x="210.7" y="142.3">CC3100</text>
<text x="45.9" y="144.9">VCC-3.3V</text>
<text x="58.6" y="144.9">VCC-3.3V</text>
<text x="71.3" y="144.9">VCC-3.3V</text>
<text x="84" y="144.9">VCC-3.3V</text>
<text x="103.7" y="147.4">3</text>
<text x="189.9" y="144.6" transform="rotate(-90 189.9 144.6)">10</text>
<text x="192.4" y="144.6" transform="rotate(-90 192.4 144.6)">11</text>
<text x="195" y="144.6" transform="rotate(-90 195 144.6)">12</text>
<text x="197.5" y="144.6" transform="rotate(-90 197.5 144.6)">13</text>
<text x="200.1" y="144.6" transform="rotate(-90 200.1 144.6)">14</text>
<text x="202.6" y="144.6" transform="rotate(-90 202.6 144.6)">15</text>
<text x="205.1" y="144.6" transform="rotate(-90 205.1 144.6)">16</text>
<text x="103.7" y="152.5">2</text>
<text x="103.7" y="157.5">1</text>
</g>
<text font-size="2.3" fill="#110f0a" x="213.3" y="67.3">3.9nH</text>
<g font-size="2.1">
<text x="207.9" y="71.2">C6</text>
<text x="235.8" y="71.2">C1</text>
<text x="187.5" y="76.9" transform="rotate(-90 187.5 76.9)">nRESET</text>
<text x="193" y="72.7">R9</text>
<text x="193.2" y="75.2">10K</text>
<text x="207.9" y="73.7">1pF</text>
<text x="235.8" y="73.7">1pF</text>
<text x="58.5" y="81.6">nRESET</text>
<text x="83.4" y="80.3">AN</text>
<text x="83.4" y="82.8">RST</text>
<text x="94.8" y="80.3">PWM</text>
<text x="96" y="82.8">INT</text>
<text x="119.8" y="79">nHIB</text>
<text x="121" y="81.6">INT</text>
<text x="58.5" y="84.1">CS</text>
<text x="58.5" y="86.6">SCK</text>
<text x="58.5" y="89.2">MISO</text>
<text x="83.4" y="85.4">CS</text>
<text x="83.4" y="87.9">SCK</text>
<text x="97" y="87.9">RX</text>
<text x="97.1" y="85.4">TX</text>
<text x="121.9" y="84.1">TX</text>
<text x="121.9" y="86.6">RX</text>
<text x="58.5" y="91.7">MOSI</text>
<text x="83.1" y="95.5">+3.3V</text>
<text x="83.4" y="93.2">MOSI</text>
<text x="83.4" y="90.7">MISO</text>
<text x="95.5" y="93">SDA</text>
<text x="95.5" y="95.5">+5V</text>
<text x="96" y="90.4">SCL</text>
<text x="171" y="94.5" transform="rotate(-90 171 94.5)">NC</text>
<text x="173.5" y="94.5" transform="rotate(-90 173.5 94.5)">NC</text>
<text x="178.6" y="94.5" transform="rotate(-90 178.6 94.5)">NC</text>
<text x="193.8" y="94.5" transform="rotate(-90 193.8 94.5)">NC</text>
<text x="204" y="94.5" transform="rotate(-90 204 94.5)">NC</text>
<text x="234.8" y="94.2">R3</text>
<text x="83.4" y="98">GND</text>
<text x="95.3" y="98">GND</text>
<text x="134.6" y="101.9">nRTS</text>
<text x="168.4" y="96" transform="rotate(-90 168.4 96)">GND</text>
<text x="181.1" y="96" transform="rotate(-90 181.1 96)">GND</text>
<text x="188.7" y="99.1" transform="rotate(-90 188.7 99.1)">nRESET</text>
<text x="191.3" y="96.7" transform="rotate(-90 191.3 96.7)">SOP0</text>
<text x="196.3" y="96" transform="rotate(-90 196.3 96)">GND</text>
<text x="198.9" y="98" transform="rotate(-90 198.9 98)">RF_BG</text>
<text x="201.4" y="96" transform="rotate(-90 201.4 96)">GND</text>
<text x="206.5" y="96" transform="rotate(-90 206.5 96)">GND</text>
<text x="235.1" y="96.8">100K</text>
<text x="134.6" y="106.9">TX</text>
<text x="157.2" y="103.1">UART1_nRTS</text>
<text x="157.2" y="105.7">NC</text>
<text x="183.7" y="107" transform="rotate(-90 183.7 107)">VBAT_DCDC_PA</text>
<text x="211.9" y="103.1">GND</text>
<text x="213.4" y="105.7">NC</text>
<text x="119.5" y="112">nCTS</text>
<text x="134.6" y="109.5">RX</text>
<text x="157.2" y="108.2">UART1_TX</text>
<text x="157.2" y="110.7">UART1_RX</text>
<text x="157.2" y="113.3">TEST_58</text>
<text x="176" y="111.5" transform="rotate(-90 176 111.5)">VBAT_DCDC_DIG_IO</text>
<text x="186.2" y="108.4" transform="rotate(-90 186.2 108.4)">VBAT_DCDC_ANA</text>
<text x="211.2" y="113.3">SOP2</text>
<text x="211.3" y="110.7">SOP1</text>
<text x="213.4" y="108.2">NC</text>
<text x="121.9" y="117.1">CS</text>
<text x="134.6" y="119.6">nCTS</text>
<text x="157.2" y="115.8">TEST_59</text>
<text x="157.2" y="118.3">TEST_60</text>
<text x="211" y="118.3">RSVD</text>
<text x="213.4" y="115.8">NC</text>
<text x="52.2" y="123.4">R1</text>
<text x="52.2" y="125.9">470</text>
<text x="96.6" y="125.9">J1A</text>
<text x="120.7" y="122.1">nCS</text>
<text x="157.2" y="125.9">NC</text>
<text x="157.2" y="120.9">UART1_nCTS</text>
<text x="157.2" y="123.4">TEST_62</text>
<text x="211" y="123.4">RSVD</text>
<text x="213.4" y="120.9">NC</text>
<text x="213.4" y="125.9">NC</text>
<text x="68.7" y="129.7">220uF</text>
<text x="71.2" y="127.2">E1</text>
<text x="119.4" y="129.7">nRTS</text>
<text x="143.5" y="129.7">R4</text>
<text x="157.2" y="128.5">NC</text>
<text x="213.4" y="128.5">NC</text>
<text x="234.8" y="129.7">R5</text>
<text x="242.4" y="129.7">R6</text>
<text x="250" y="129.7">R7</text>
<text x="120.9" y="134.8">INT</text>
<text x="143.7" y="132.3">100K</text>
<text x="235.1" y="132.3">100K</text>
<text x="242.7" y="132.3">10K</text>
<text x="250.3" y="132.3">100K</text>
<text x="96.6" y="143.7">J2A</text>
<text x="115.6" y="139.9">HOSTINT</text>
<text x="168.4" y="138" transform="rotate(-90 168.4 138)">GND</text>
<text x="171" y="138" transform="rotate(-90 171 138)">GND</text>
<text x="173.5" y="138" transform="rotate(-90 173.5 138)">NC</text>
<text x="176" y="138" transform="rotate(-90 176 138)">nHIB</text>
<text x="178.6" y="138" transform="rotate(-90 178.6 138)">HOST_SPI_CLK</text>
<text x="181.1" y="138" transform="rotate(-90 181.1 138)">HOST_SPI_DIN</text>
<text x="183.7" y="138" transform="rotate(-90 183.7 138)">HOST_SPI_DOUT</text>
<text x="186.2" y="138" transform="rotate(-90 186.2 138)">HOST_SPI_nCS</text>
<text x="188.7" y="138" transform="rotate(-90 188.7 138)">NC</text>
<text x="191.3" y="138" transform="rotate(-90 191.3 138)">FORCE_AP</text>
<text x="193.8" y="138" transform="rotate(-90 193.8 138)">HOSTINTR</text>
<text x="196.3" y="138" transform="rotate(-90 196.3 138)">NC</text>
<text x="198.9" y="138" transform="rotate(-90 198.9 138)">NC</text>
<text x="201.4" y="138" transform="rotate(-90 201.4 138)">NC</text>
<text x="203.9" y="138" transform="rotate(-90 203.9 138)">NC</text>
<text x="206.5" y="138" transform="rotate(-90 206.5 138)">GND</text>
<text x="196.8" y="149">R8</text>
<text x="45.8" y="153.8">C2</text>
<text x="58.5" y="153.8">C3</text>
<text x="71.2" y="153.8">C4</text>
<text x="83.9" y="153.8">C5</text>
<text x="108" y="151.5">R2</text>
<text x="114.3" y="152.5">FORCE_AP</text>
<text x="196.8" y="153.6">3K3</text>
<text x="42" y="156.3">10uF</text>
<text x="54.7" y="156.3">100nF</text>
<text x="67.4" y="156.3">10uF</text>
<text x="80.1" y="156.3">100nF</text>
<text x="96.6" y="161.4">J3A</text>
<text x="108" y="156.1">100K</text>
<text x="174.8" y="160.6" transform="rotate(-90 174.8 160.6)">nHIB</text>
<text x="177.3" y="160.6" transform="rotate(-90 177.3 160.6)">SCK</text>
<text x="179.8" y="160.6" transform="rotate(-90 179.8 160.6)">MOSI</text>
<text x="182.4" y="160.6" transform="rotate(-90 182.4 160.6)">MISO</text>
<text x="184.9" y="160.6" transform="rotate(-90 184.9 160.6)">nCS</text>
<text x="190" y="160.6" transform="rotate(-90 190 160.6)">FORCE_AP</text>
<text x="192.5" y="160.6" transform="rotate(-90 192.5 160.6)">HOSTINT</text>
</g>
</svg>
